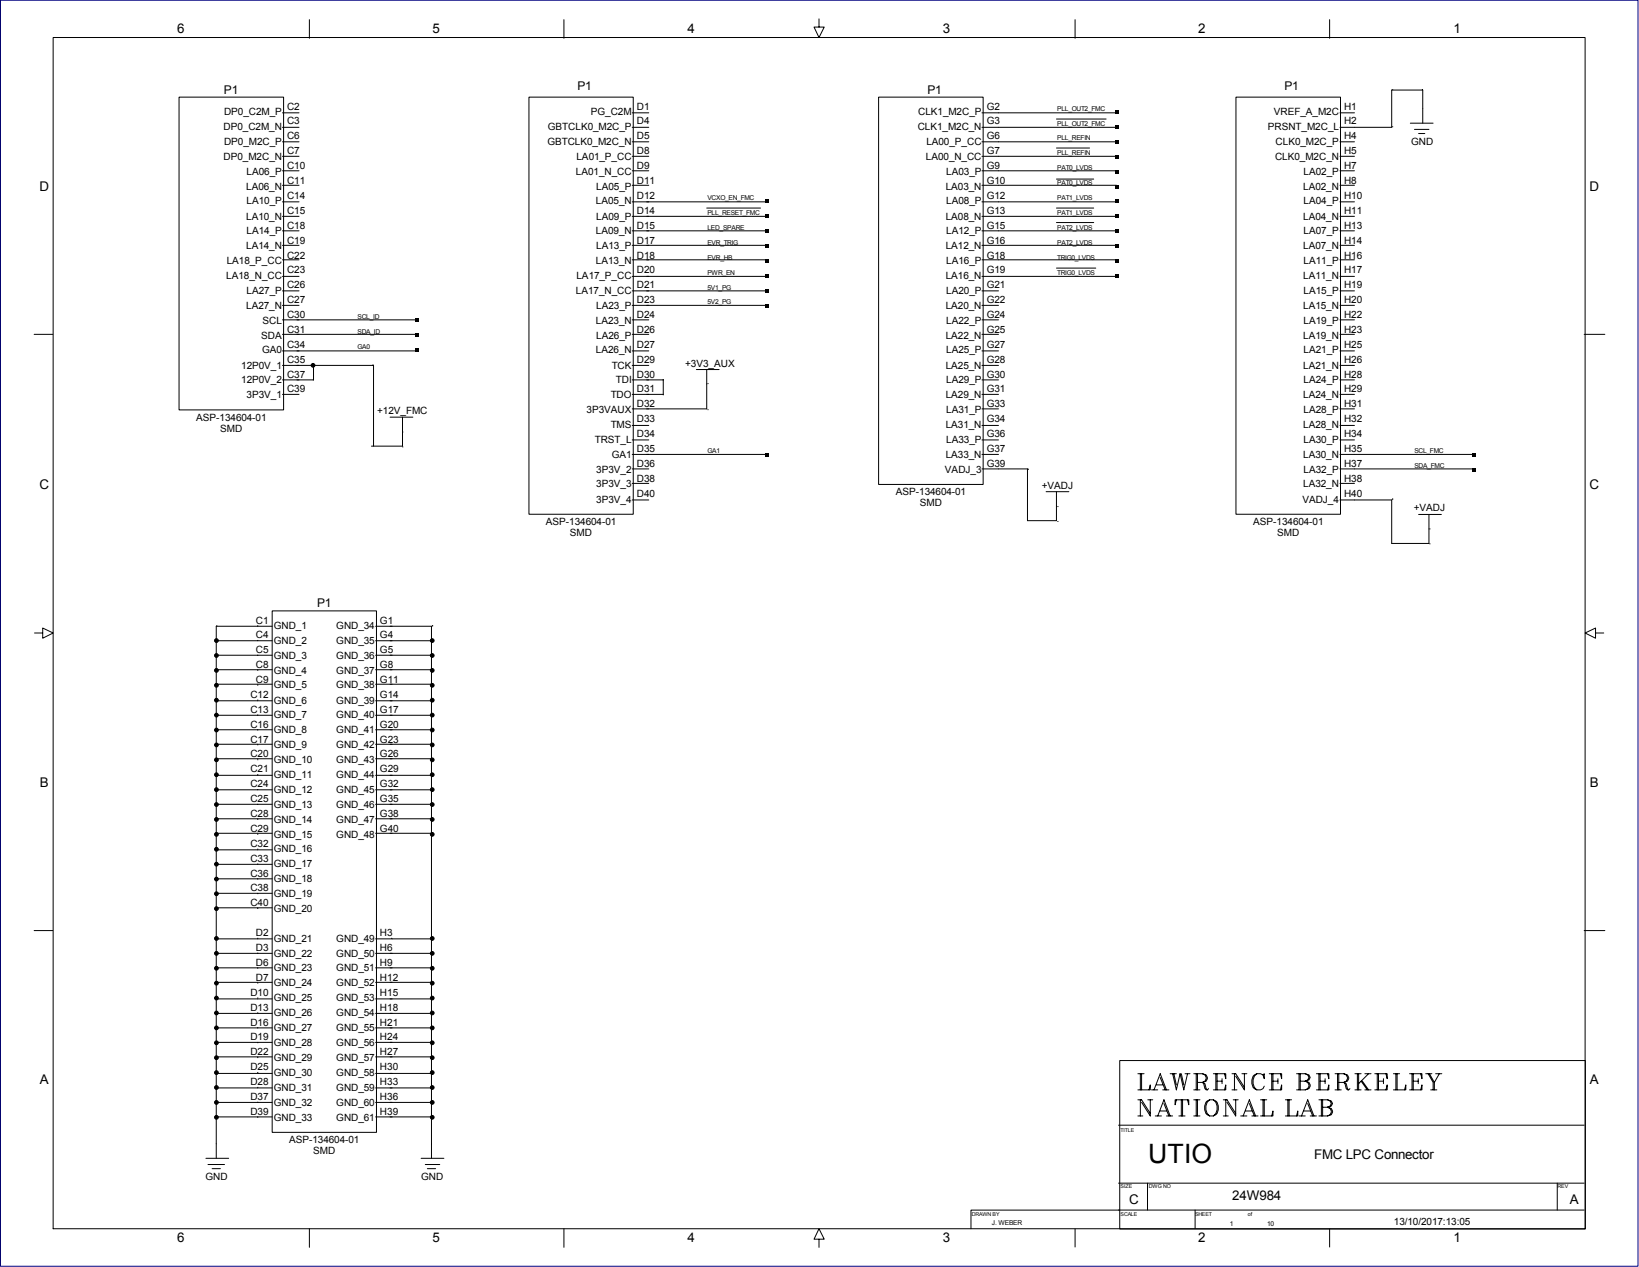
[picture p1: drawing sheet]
<svg xmlns="http://www.w3.org/2000/svg" width="279mm" height="216mm" viewBox="0 0 279 216" stroke-linecap="round" stroke-linejoin="round" font-family="sans-serif">
<path d="M.1 0h279.1v215.8h-279.1z" fill="none" stroke="#000080" stroke-width=".17"/>
<g fill="none" stroke="#000" stroke-width=".17">
<path d="M9.1 6.4h261.1v203h-261.1zM30.5 16.6h17.8v53.2h-17.8zM48.2 19.2h2.8M52.7 3.4v3.1M90.2 16.6h17.7v71h-17.7zM96.1 3.4v3.1M107.8 19.2h2.8M139.6 3.2v1.4h.9l-.9 1.8-.8-1.8h.8M149.8 16.6h17.8v65.9h-17.8zM167.4 19.2h22.9M183.3 3.4v3.1M210.7 16.6h17.8v71h-17.8z"/>
<path d="M226.7 3.4v3.1M228.4 19.2h2.5M48.2 39.3h2.8M48.2 36.9h2.8M48.2 34.4h2.8M48.2 31.6h2.8M48.2 29.1h2.8M48.2 26.6h2.8M48.2 24.2h2.8M48.2 21.7h2.8M107.8 39.3h22.9M107.8 36.9h22.9"/>
<path d="M107.8 34.4h22.9M107.8 31.6h2.8M107.8 29.1h2.8M107.8 26.6h2.8M107.8 24.2h2.8M107.8 21.7h2.8M120.5 35.5h9.1M167.4 39.3h22.9M167.4 36.9h22.9M167.4 34.4h22.9M167.4 31.6h22.9M167.4 29.1h22.9"/>
<path d="M167.4 26.6h22.9M167.4 24.2h22.9M167.4 21.7h22.9M180.1 20.3h8.5M180.1 30.5h6.3M180.1 35.5h6.3M180.1 37.9h6.3M180.1 25.2h5.6M228.4 39.3h2.5M228.4 36.9h2.5M228.4 34.4h2.5M228.4 31.6h2.5"/>
<path d="M228.4 29.1h2.5M228.4 26.6h2.5M228.4 24.2h2.5M240.4 21h3.9M241.1 22h2.5M241.8 22.8h1.1M242.5 21v-5.7h-5.3v6.4h-8.8M5.8 57h3.2M48.2 57h22.9M48.2 59.8h22.9M48.2 54.5h22.9M48.2 52h2.8"/>
<path d="M48.2 49.6h2.8M48.2 47.1h2.8M48.2 44.3h2.8M48.2 41.8h2.8M107.8 57h2.8M107.8 59.8h2.8M107.8 54.5h2.8M107.8 52h22.9M107.8 49.6h22.9M107.8 47.1h22.9M107.8 44.3h22.9M107.8 41.8h22.9"/>
<path d="M167.4 57h2.8M167.4 59.8h2.8M167.4 54.5h2.8M167.4 52h2.8M167.4 49.6h2.8M167.4 47.1h22.9M167.4 44.3h22.9M167.4 41.8h22.9M180.1 45.7h6.7M228.4 57h2.5M228.4 59.8h2.5M228.4 54.5h2.5"/>
<path d="M228.4 52h2.5M228.4 49.6h2.5M228.4 47.1h2.5M228.4 44.3h2.5M228.4 41.8h2.5M270.1 57h3.5M48.2 67.2h2.8M48.2 62.3h15.5v13.7M53.4 62.3v2.4h-5.2M66.5 71.1h3.9M68.6 71.1v4.9h-5.3M107.8 64.7h5.3v2.5h-5.3"/>
<path d="M107.8 62.3h2.8M107.8 79.9h2.8M107.8 77.4h22.9M107.8 75h2.8M107.8 72.5h2.8M118.7 63h3.9M120.5 63v6.7h-12.7M167.4 67.2h2.8M167.4 64.7h2.8M167.4 62.3h2.8M167.4 79.9h7.8v8.8h4.9v-4.9M167.4 77.4h2.8"/>
<path d="M167.4 75h2.8M167.4 72.5h2.8M167.4 69.7h2.8M228.4 67.2h2.5M228.4 64.7h2.5M228.4 62.3h2.5M228.4 79.9h23M228.4 77.4h23M228.4 75h2.5M228.4 72.5h2.5M228.4 69.7h2.5M107.8 85.2h2.8"/>
<path d="M107.8 82.4h2.8M178.3 83.8h3.9M228.4 85.2h8.8v7.4h6.4v-4.9M228.4 82.4h2.5M241.8 87.7h3.9M5.9 107.9h1.4v-.9l1.8 .9-1.8 .9v-.9M36.9 119.4h9.5M36.9 116.6h9.5M36.9 114.1h9.5M36.9 111.7h9.5M36.9 109.2h9.5M46.4 106.7h-9.5v90.7"/>
<path d="M46.4 104.1h17.8v88.9h-17.8zM64 119.4h9.6M64 116.6h9.6M64 114.1h9.6M64 111.7h9.6M64 109.2h9.6M64 106.7h9.6v90.7M272 107.9v-.9l-1.8 .9 1.8 .9v-.9h1.4M36.9 139.5h9.5M36.9 137.1h9.5M36.9 134.6h9.5M36.9 132.1h9.5"/>
<path d="M36.9 129.3h9.5M36.9 126.8h9.5M36.9 124.4h9.5M36.9 121.9h9.5M64 139.5h9.6M64 137.1h9.6M64 134.6h9.6M64 132.1h9.6M64 129.3h9.6M64 126.8h9.6M64 124.4h9.6M64 121.9h9.6"/>
<path d="M5.8 158.6h3.2M36.9 160h9.5M36.9 142h9.5M36.9 154.7h9.5M36.9 152.2h9.5M36.9 149.8h9.5M36.9 147.3h9.5M36.9 144.8h9.5M64 160h9.6M64 142h9.6M270.1 158.6h3.5M36.9 177.6h9.5"/>
<path d="M36.9 175.2h9.5M36.9 172.7h9.5M36.9 170.2h9.5M36.9 167.4h9.5M36.9 164.9h9.5M36.9 162.5h9.5M64 177.6h9.6M64 175.2h9.6M64 172.7h9.6M64 170.2h9.6M64 167.4h9.6M64 164.9h9.6"/>
<path d="M64 162.5h9.6M35.1 197.4h3.9M35.5 198.4h2.8M36.2 199.1h1.4M36.9 190.3h9.5M36.9 187.9h9.5M36.9 185.4h9.5M36.9 182.9h9.5M36.9 180.1h9.5M64 190.3h9.6M64 187.9h9.6M64 185.4h9.6"/>
<path d="M64 182.9h9.6M64 180.1h9.6M71.8 197.4h3.9M72.5 198.4h2.5M72.8 199.1h1.5M190.7 191.7h79.4M190.9 180.7h79.4v28.7h-79.4zM194 185.7h2.1v-.8l-.2 .8M194 183h1M194 190.2h.8M194 187.4h.6l1.5 2.3M194.4 183v2.7"/>
<path d="M194.4 187.4v2.8M194.6 183v2.7M195.7 187.4h.8M196.1 187.4v2.8l-1.5-2.4M196.3 185.7h1.1M196.7 185.7l1.1-2.7 1 2.7M196.9 190.2h1.1M197.1 184.9h1.1M197.4 190.2l1-2.8 1.1 2.8M197.8 183.6l.8 2.1M197.8 189.3h1M198.2 185.7h1.1"/>
<path d="M198.4 188l.9 2.2M198.8 190.2h1.1M199.5 183h1M199.9 183l.6 2.7 .7-2.7 .6 2.7 .6-2.7M200.1 183l.4 1.9M200.5 187.4l-.2 .9v-.9h2.3v.9l-.2-.9M201 190.2h1M201.4 183l.4 1.9M201.4 187.4v2.8M201.6 187.4v2.8M202 183h.9M203.5 183h1.5l.6 .2 .2 .4-.2 .6-.6 .2h-.9"/>
<path d="M203.5 185.7h1.1M203.5 190.2h1.1M203.5 187.4h1.1M203.9 183v2.7M203.9 187.4v2.8M204.1 183v2.7M204.1 187.4v2.8M205 184.4l.4 .3 .2 .8 .2 .2M205 184.4l.2 .3 .2 .8 .2 .2h.2l.2-.2M205 183l.4 .2 .2 .4-.2 .6-.4 .2M205.6 187.8a1.18 1.18 0 0 1 1.3-.4 1.18 1.18 0 0 1 .8 1.1 1.25 1.25 0 0 1-.5 1.5 1.25 1.25 0 0 1-1.6-.3l-.2-.6v-.6zM206.2 187.4a1.76 1.76 0 0 0 0 2.8"/>
<path d="M206.8 185.7h2.2v-.8l-.3 .8M206.8 183h2.2v.8l-.3-.8M206.8 187.4a1.76 1.76 0 0 1 0 2.8M207.3 183v2.7M207.5 184.2h.8M207.5 183v2.7M208.3 183.8v.9M208.5 190.2h.9M208.5 187.4h.7l1.5 2.3M209 187.4v2.8M210 183h.7l1.4 2.3M210 185.7h.9"/>
<path d="M210.2 187.4h.9M210.4 183v2.7M210.7 187.4v2.8l-1.5-2.4M211.5 190.2h1.1M211.7 183h.9M211.9 190.2l1.1-2.8 1 2.8M212.1 183v2.7l-1.4-2.3M212.3 189.3h1.1M213 188l.8 2.2M213.4 190.2h1.1M214.2 183a1.76 1.76 0 0 0 0 2.7M214.9 190.2h2.1v-.9l-.2 .9"/>
<path d="M214.9 187.4h1M215.3 183.2l.2-.2v.8l-.2-.6a1.25 1.25 0 0 0-1.5 0 1.25 1.25 0 0 0-.4 1.5 1.17 1.17 0 0 0 .7 1 1.17 1.17 0 0 0 1.2-.2l.2-.4M215.3 187.4v2.8M215.5 187.4v2.8M216.4 185.7h2.1v-.8l-.2 .8M216.4 183h2.1v.8l-.2-.8M216.8 183v2.7M217 184.2h.8M217 183v2.7M217.8 183.8v.9M219.1 190.2h2.1v-.9l-.2 .9M219.1 187.4h1.1"/>
<path d="M219.5 187.4v2.8M219.8 187.4v2.8M221 183h1.5l.6 .2 .3 .4-.3 .4-.6 .2M221.4 183v2.7M221.4 190.2h1.1M221.7 184.2h.8l.6 .2 .3 .7-.3 .4-.6 .2h-1.5M221.7 183v2.7M221.9 190.2l1-2.8 1.1 2.8M222.3 189.3h1.1M222.5 184.2l.4 .2 .2 .5-.2 .6-.4 .2M222.5 183l.4 .2 .2 .4-.2 .4-.4 .2M222.9 188l.9 2.2"/>
<path d="M223.4 190.2h1M224.4 185.7h2.1v-.8l-.2 .8M224.4 183h2.1v.8l-.2-.8M224.8 187.4h1.5l.6 .2 .3 .4-.3 .5-.6 .2M224.8 183v2.7M225 184.2h.9M225 183v2.7M225.3 187.4v2.8M225.5 188.7h.8l.6 .2 .3 .6-.3 .4-.6 .3h-1.5M225.5 187.4v2.8M225.9 183.8v.9M226.3 188.7l.4 .2 .2 .4-.2 .6-.4 .3"/>
<path d="M226.3 187.4l.4 .2 .2 .4-.2 .5-.4 .2M227.6 183h1.5l.6 .2 .2 .4-.2 .6-.6 .2h-.9M227.6 185.7h1M228 183v2.7M228.2 183v2.7M229.1 184.4l.4 .3 .2 .8 .2 .2M229.1 184.4l.2 .3 .2 .8 .2 .2h.2l.2-.2M229.1 183l.4 .2 .2 .4-.2 .6-.4 .2M231 183h1M231 185.7h1M231.4 183v2.7M231.6 183v2.7"/>
<path d="M232 184.2l1.1 1.5M232.2 184.2l1.1 1.5M232.7 183h1M232.7 185.7h1M233.3 183l-1.7 1.7M234.4 185.7h2.1v-.8l-.2 .8M234.4 183h2.1v.8l-.2-.8M234.8 183v2.7M235 184.2h.8M235 183v2.7M235.8 183.8v.9M237.5 185.7h2.1v-.8l-.2 .8"/>
<path d="M237.5 183h1.1M238 183v2.7M238.2 183v2.7M240.3 185.7h2.1v-.8l-.2 .8M240.3 183h2.1v.8l-.2-.8M240.7 183v2.7M240.9 184.2h.9M240.9 183v2.7M241.8 183.8v.9M243 183h1.1M243.5 183l.8 1.4v1.3M243.7 183l.8 1.4"/>
<path d="M243.9 185.7h1M244.7 183h1.1M245.4 183l-.9 1.4v1.3M52.7 209.4v3.1M96.1 209.4v3.1M139.6 211.2h.9l-.9-1.8-.8 1.8h.8v1.4M183.3 209.4v3.1M190.7 201.6h79.4M190.7 206.2h79.4M190.9 206.2h-25.4v3.2M195.6 201.6v4.6M203.7 206.2v3.2"/>
<path d="M226.7 209.4v3.1M265.5 201.6v4.6"/>
<circle cx="53.4" cy="62.3" r=".32"/>
<circle cx="36.9" cy="111.7" r=".32"/>
<circle cx="36.9" cy="109.2" r=".32"/>
<circle cx="36.9" cy="114.2" r=".32"/>
<circle cx="36.9" cy="116.8" r=".32"/>
<circle cx="36.9" cy="119.3" r=".32"/>
<circle cx="73.7" cy="111.7" r=".32"/>
<circle cx="73.7" cy="119.3" r=".32"/>
<circle cx="73.7" cy="114.2" r=".32"/>
<circle cx="73.7" cy="109.2" r=".32"/>
<circle cx="73.7" cy="116.8" r=".32"/>
<circle cx="36.9" cy="121.9" r=".32"/>
<circle cx="36.9" cy="126.9" r=".32"/>
<circle cx="36.9" cy="124.4" r=".32"/>
<circle cx="36.9" cy="129.5" r=".32"/>
<circle cx="36.9" cy="139.6" r=".32"/>
<circle cx="36.9" cy="134.6" r=".32"/>
<circle cx="36.9" cy="137.1" r=".32"/>
<circle cx="36.9" cy="132" r=".32"/>
<circle cx="73.7" cy="137.1" r=".32"/>
<circle cx="73.7" cy="121.9" r=".32"/>
<circle cx="73.7" cy="132" r=".32"/>
<circle cx="73.7" cy="126.9" r=".32"/>
<circle cx="73.7" cy="134.6" r=".32"/>
<circle cx="73.7" cy="139.6" r=".32"/>
<circle cx="73.7" cy="129.5" r=".32"/>
<circle cx="73.7" cy="124.4" r=".32"/>
<circle cx="36.9" cy="144.7" r=".32"/>
<circle cx="36.9" cy="154.8" r=".32"/>
<circle cx="36.9" cy="149.8" r=".32"/>
<circle cx="36.9" cy="152.3" r=".32"/>
<circle cx="36.9" cy="142.2" r=".32"/>
<circle cx="36.9" cy="147.3" r=".32"/>
<circle cx="36.9" cy="159.9" r=".32"/>
<circle cx="73.7" cy="159.9" r=".32"/>
<circle cx="73.7" cy="142.2" r=".32"/>
<circle cx="36.9" cy="177.7" r=".32"/>
<circle cx="36.9" cy="175.2" r=".32"/>
<circle cx="36.9" cy="172.6" r=".32"/>
<circle cx="36.9" cy="165" r=".32"/>
<circle cx="36.9" cy="162.5" r=".32"/>
<circle cx="36.9" cy="167.5" r=".32"/>
<circle cx="36.9" cy="170.1" r=".32"/>
<circle cx="73.7" cy="167.5" r=".32"/>
<circle cx="73.7" cy="165" r=".32"/>
<circle cx="73.7" cy="177.7" r=".32"/>
<circle cx="73.7" cy="175.2" r=".32"/>
<circle cx="73.7" cy="162.5" r=".32"/>
<circle cx="73.7" cy="172.6" r=".32"/>
<circle cx="73.7" cy="170.1" r=".32"/>
<circle cx="36.9" cy="182.8" r=".32"/>
<circle cx="36.9" cy="187.9" r=".32"/>
<circle cx="36.9" cy="180.2" r=".32"/>
<circle cx="36.9" cy="185.3" r=".32"/>
<circle cx="36.9" cy="190.4" r=".32"/>
<circle cx="73.7" cy="190.4" r=".32"/>
<circle cx="73.7" cy="187.9" r=".32"/>
<circle cx="73.7" cy="182.8" r=".32"/>
<circle cx="73.7" cy="185.3" r=".32"/>
<circle cx="73.7" cy="180.2" r=".32"/>
</g>
<g fill="#000">
<circle cx="53.4" cy="62.3" r=".33"/>
<circle cx="36.9" cy="109.2" r=".33"/>
<circle cx="36.9" cy="116.8" r=".33"/>
<circle cx="36.9" cy="111.7" r=".33"/>
<circle cx="36.9" cy="119.3" r=".33"/>
<circle cx="36.9" cy="114.2" r=".33"/>
<circle cx="73.7" cy="116.8" r=".33"/>
<circle cx="73.7" cy="109.2" r=".33"/>
<circle cx="73.7" cy="119.3" r=".33"/>
<circle cx="73.7" cy="111.7" r=".33"/>
<circle cx="73.7" cy="114.2" r=".33"/>
<circle cx="36.9" cy="121.9" r=".33"/>
<circle cx="36.9" cy="137.1" r=".33"/>
<circle cx="36.9" cy="139.6" r=".33"/>
<circle cx="36.9" cy="126.9" r=".33"/>
<circle cx="36.9" cy="129.5" r=".33"/>
<circle cx="36.9" cy="134.6" r=".33"/>
<circle cx="36.9" cy="132" r=".33"/>
<circle cx="36.9" cy="124.4" r=".33"/>
<circle cx="73.7" cy="121.9" r=".33"/>
<circle cx="73.7" cy="137.1" r=".33"/>
<circle cx="73.7" cy="139.6" r=".33"/>
<circle cx="73.7" cy="126.9" r=".33"/>
<circle cx="73.7" cy="129.5" r=".33"/>
<circle cx="73.7" cy="134.6" r=".33"/>
<circle cx="73.7" cy="132" r=".33"/>
<circle cx="73.7" cy="124.4" r=".33"/>
<circle cx="36.9" cy="142.2" r=".33"/>
<circle cx="36.9" cy="152.3" r=".33"/>
<circle cx="36.9" cy="149.8" r=".33"/>
<circle cx="36.9" cy="154.8" r=".33"/>
<circle cx="36.9" cy="159.9" r=".33"/>
<circle cx="36.9" cy="147.3" r=".33"/>
<circle cx="36.9" cy="144.7" r=".33"/>
<circle cx="73.7" cy="142.2" r=".33"/>
<circle cx="73.7" cy="159.9" r=".33"/>
<circle cx="36.9" cy="175.2" r=".33"/>
<circle cx="36.9" cy="167.5" r=".33"/>
<circle cx="36.9" cy="170.1" r=".33"/>
<circle cx="36.9" cy="165" r=".33"/>
<circle cx="36.9" cy="177.7" r=".33"/>
<circle cx="36.9" cy="172.6" r=".33"/>
<circle cx="36.9" cy="162.5" r=".33"/>
<circle cx="73.7" cy="175.2" r=".33"/>
<circle cx="73.7" cy="167.5" r=".33"/>
<circle cx="73.7" cy="170.1" r=".33"/>
<circle cx="73.7" cy="165" r=".33"/>
<circle cx="73.7" cy="177.7" r=".33"/>
<circle cx="73.7" cy="172.6" r=".33"/>
<circle cx="73.7" cy="162.5" r=".33"/>
<circle cx="36.9" cy="187.9" r=".33"/>
<circle cx="36.9" cy="182.8" r=".33"/>
<circle cx="36.9" cy="180.2" r=".33"/>
<circle cx="36.9" cy="185.3" r=".33"/>
<circle cx="36.9" cy="190.4" r=".33"/>
<circle cx="73.7" cy="187.9" r=".33"/>
<circle cx="73.7" cy="182.8" r=".33"/>
<circle cx="73.7" cy="180.2" r=".33"/>
<circle cx="73.7" cy="190.4" r=".33"/>
<circle cx="73.7" cy="185.3" r=".33"/>
</g>
<g fill="#000">
<path d="M190.1 18.8h.7v.6h-.7zM130.4 36.5h.7v.7h-.7zM130.4 34h.7v.7h-.7zM130.4 39.1h.7v.7h-.7zM190.1 21.3h.7v.7h-.7zM190.1 28.9h.7v.7h-.7zM190.1 31.5h.7v.6h-.7zM190.1 34h.7v.7h-.7zM190.1 36.5h.7v.7h-.7zM190.1 39.1h.7v.7h-.7zM190.1 23.8h.7v.7h-.7zM190.1 26.4h.7v.7h-.7z"/>
<path d="M70.8 54.3h.7v.6h-.7zM70.8 56.8h.7v.7h-.7zM70.8 59.4h.7v.6h-.7zM130.4 44.1h.7v.7h-.7zM130.4 46.7h.7v.6h-.7zM130.4 49.2h.7v.7h-.7zM130.4 51.7h.7v.7h-.7zM130.4 41.6h.7v.7h-.7zM190.1 41.6h.7v.7h-.7zM190.1 44.1h.7v.7h-.7zM190.1 46.7h.7v.6h-.7zM130.4 77.1h.7v.7h-.7z"/>
<path d="M251 79.7h.7v.6h-.7zM251 77.1h.7v.7h-.7z"/>
</g>
<text font-size="4.5" x="195.7" y="198.2">UTIO</text>
<g font-size="2.3">
<text x="30.2" y="5.6">6</text>
<text x="73.7" y="5.6">5</text>
<text x="117.2" y="5.6">4</text>
<text x="160.7" y="5.6">3</text>
<text x="204.3" y="5.6">2</text>
<text x="247.8" y="5.6">1</text>
<text x="6.7" y="32.5">D</text>
<text x="270.9" y="32.5">D</text>
<text x="6.7" y="83.3">C</text>
<text x="270.9" y="83.3">C</text>
<text x="6.8" y="134">B</text>
<text x="271" y="134">B</text>
<text x="6.8" y="184.8">A</text>
<text x="271" y="184.8">A</text>
<text x="224" y="197.4">FMC LPC Connector</text>
<text x="192.5" y="205.2">C</text>
<text x="210.1" y="204.4">24W984</text>
<text x="267.6" y="205.2">A</text>
<text x="30.2" y="211.7">6</text>
<text x="73.7" y="211.7">5</text>
<text x="117.2" y="211.7">4</text>
<text x="160.7" y="211.7">3</text>
<text x="204.3" y="211.7">2</text>
<text x="247.8" y="211.7">1</text>
</g>
<g font-size="2">
<text x="38.2" y="16">P1</text>
<text x="98.4" y="15.4">P1</text>
<text x="158.1" y="16">P1</text>
<text x="219" y="15.4">P1</text>
<text x="54.1" y="103.5">P1</text>
</g>
<g font-size="1.7">
<text x="38.1" y="22.2">DP0_C2M_N</text>
<text x="38.2" y="19.7">DP0_C2M_P</text>
<text x="48.9" y="18.7">C2</text>
<text x="48.9" y="21.2">C3</text>
<text x="48.9" y="23.7">C6</text>
<text x="93.4" y="22.2">GBTCLK0_M2C_P</text>
<text x="100.7" y="19.7">PG_C2M</text>
<text x="108.6" y="18.7">D1</text>
<text x="108.6" y="21.2">D4</text>
<text x="108.6" y="23.7">D5</text>
<text x="156.4" y="22.2">CLK1_M2C_N</text>
<text x="156.5" y="19.7">CLK1_M2C_P</text>
<text x="168.2" y="18.7">G2</text>
<text x="168.2" y="21.2">G3</text>
<text x="168.2" y="23.7">G6</text>
<text x="216.1" y="22.2">PRSNT_M2C_L</text>
<text x="217.1" y="19.7">VREF_A_M2C</text>
<text x="229.1" y="18.7">H1</text>
<text x="229.1" y="21.2">H2</text>
<text x="229.1" y="23.7">H4</text>
<text x="38.1" y="27.2">DP0_M2C_N</text>
<text x="38.2" y="24.7">DP0_M2C_P</text>
<text x="42" y="29.7">LA06_P</text>
<text x="48.9" y="26.3">C7</text>
<text x="48.9" y="28.8">C10</text>
<text x="93.3" y="24.7">GBTCLK0_M2C_N</text>
<text x="98.2" y="29.7">LA01_N_CC</text>
<text x="98.3" y="27.2">LA01_P_CC</text>
<text x="108.6" y="26.3">D8</text>
<text x="108.6" y="28.8">D9</text>
<text x="157.8" y="27.2">LA00_N_CC</text>
<text x="157.9" y="24.7">LA00_P_CC</text>
<text x="161.3" y="29.7">LA03_P</text>
<text x="168.2" y="26.3">G7</text>
<text x="168.2" y="28.8">G9</text>
<text x="217.4" y="27.2">CLK0_M2C_N</text>
<text x="217.4" y="24.7">CLK0_M2C_P</text>
<text x="222.2" y="29.7">LA02_P</text>
<text x="229.1" y="26.3">H5</text>
<text x="229.1" y="28.8">H7</text>
<text x="240.6" y="24.7">GND</text>
<text x="42" y="32.3">LA06_N</text>
<text x="42" y="34.8">LA10_P</text>
<text x="48.9" y="31.4">C11</text>
<text x="48.9" y="33.9">C14</text>
<text x="101.6" y="34.8">LA05_N</text>
<text x="101.7" y="32.3">LA05_P</text>
<text x="108.6" y="31.4">D11</text>
<text x="108.6" y="33.9">D12</text>
<text x="161.2" y="32.3">LA03_N</text>
<text x="161.3" y="34.8">LA08_P</text>
<text x="168.2" y="31.4">G10</text>
<text x="168.2" y="33.9">G12</text>
<text x="222.1" y="32.3">LA02_N</text>
<text x="222.2" y="34.8">LA04_P</text>
<text x="229.1" y="31.4">H8</text>
<text x="229.1" y="33.9">H10</text>
<text x="42" y="37.4">LA10_N</text>
<text x="42" y="39.9">LA14_P</text>
<text x="48.9" y="36.4">C15</text>
<text x="48.9" y="39">C18</text>
<text x="48.9" y="41.5">C19</text>
<text x="101.6" y="39.9">LA09_N</text>
<text x="101.7" y="37.4">LA09_P</text>
<text x="108.6" y="36.4">D14</text>
<text x="108.6" y="39">D15</text>
<text x="108.6" y="41.5">D17</text>
<text x="161.2" y="37.4">LA08_N</text>
<text x="161.3" y="39.9">LA12_P</text>
<text x="168.2" y="36.4">G13</text>
<text x="168.2" y="39">G15</text>
<text x="168.2" y="41.5">G16</text>
<text x="222.1" y="37.4">LA04_N</text>
<text x="222.2" y="39.9">LA07_P</text>
<text x="229.1" y="36.4">H11</text>
<text x="229.1" y="39">H13</text>
<text x="229.1" y="41.5">H14</text>
<text x="38.6" y="47.6">LA18_N_CC</text>
<text x="38.7" y="45">LA18_P_CC</text>
<text x="42" y="42.5">LA14_N</text>
<text x="48.9" y="44.1">C22</text>
<text x="48.9" y="46.6">C23</text>
<text x="98.3" y="47.6">LA17_P_CC</text>
<text x="101.6" y="45">LA13_N</text>
<text x="101.7" y="42.5">LA13_P</text>
<text x="108.6" y="44.1">D18</text>
<text x="108.6" y="46.6">D20</text>
<text x="161.2" y="47.6">LA16_N</text>
<text x="161.2" y="42.5">LA12_N</text>
<text x="161.3" y="45">LA16_P</text>
<text x="168.2" y="44.1">G18</text>
<text x="168.2" y="46.6">G19</text>
<text x="222.1" y="47.6">LA11_N</text>
<text x="222.1" y="42.5">LA07_N</text>
<text x="222.2" y="45">LA11_P</text>
<text x="229.1" y="44.1">H16</text>
<text x="229.1" y="46.6">H17</text>
<text x="42" y="52.6">LA27_N</text>
<text x="42" y="50.1">LA27_P</text>
<text x="48.9" y="49.1">C26</text>
<text x="48.9" y="51.7">C27</text>
<text x="98.2" y="50.1">LA17_N_CC</text>
<text x="101.7" y="52.6">LA23_P</text>
<text x="108.6" y="49.1">D21</text>
<text x="108.6" y="51.7">D23</text>
<text x="161.2" y="52.6">LA20_N</text>
<text x="161.3" y="50.1">LA20_P</text>
<text x="168.2" y="49.1">G21</text>
<text x="168.2" y="51.7">G22</text>
<text x="222.1" y="52.6">LA15_N</text>
<text x="222.2" y="50.1">LA15_P</text>
<text x="229.1" y="49.1">H19</text>
<text x="229.1" y="51.7">H20</text>
<text x="44.5" y="57.7">SDA</text>
<text x="44.7" y="55.1">SCL</text>
<text x="48.9" y="54.2">C30</text>
<text x="48.9" y="56.8">C31</text>
<text x="48.9" y="59.3">C34</text>
<text x="101.6" y="55.1">LA23_N</text>
<text x="101.7" y="57.7">LA26_P</text>
<text x="108.6" y="54.2">D24</text>
<text x="108.6" y="56.8">D26</text>
<text x="108.6" y="59.3">D27</text>
<text x="161.2" y="57.7">LA22_N</text>
<text x="161.3" y="55.1">LA22_P</text>
<text x="168.2" y="54.2">G24</text>
<text x="168.2" y="56.8">G25</text>
<text x="168.2" y="59.3">G27</text>
<text x="222.1" y="57.7">LA19_N</text>
<text x="222.2" y="55.1">LA19_P</text>
<text x="229.1" y="54.2">H22</text>
<text x="229.1" y="56.8">H23</text>
<text x="229.1" y="59.3">H25</text>
<text x="41.1" y="65.3">12P0V_2</text>
<text x="41.1" y="62.8">12P0V_1</text>
<text x="44.7" y="60.2">GA0</text>
<text x="48.9" y="61.8">C35</text>
<text x="48.9" y="64.3">C37</text>
<text x="101.6" y="60.2">LA26_N</text>
<text x="104.3" y="62.8">TCK</text>
<text x="105" y="65.3">TDI</text>
<text x="108.6" y="61.8">D29</text>
<text x="108.6" y="64.3">D30</text>
<text x="116.8" y="62.5">+3V3_AUX</text>
<text x="161.2" y="62.8">LA25_N</text>
<text x="161.3" y="65.3">LA29_P</text>
<text x="161.3" y="60.2">LA25_P</text>
<text x="168.2" y="61.8">G28</text>
<text x="168.2" y="64.3">G30</text>
<text x="222.1" y="62.8">LA21_N</text>
<text x="222.2" y="65.3">LA24_P</text>
<text x="222.2" y="60.2">LA21_P</text>
<text x="229.1" y="61.8">H26</text>
<text x="229.1" y="64.3">H28</text>
<text x="33.4" y="71.7">ASP-134604-01</text>
<text x="42" y="67.8">3P3V_1</text>
<text x="48.9" y="66.9">C39</text>
<text x="64.3" y="70.6">+12V_FMC</text>
<text x="100" y="70.4">3P3VAUX</text>
<text x="104.1" y="67.8">TDO</text>
<text x="108.6" y="66.9">D31</text>
<text x="108.6" y="69.4">D32</text>
<text x="108.6" y="72">D33</text>
<text x="161.2" y="67.8">LA29_N</text>
<text x="161.3" y="70.4">LA31_P</text>
<text x="168.2" y="66.9">G31</text>
<text x="168.2" y="69.4">G33</text>
<text x="168.2" y="72">G34</text>
<text x="222.1" y="67.8">LA24_N</text>
<text x="222.2" y="70.4">LA28_P</text>
<text x="229.1" y="66.9">H29</text>
<text x="229.1" y="69.4">H31</text>
<text x="229.1" y="72">H32</text>
<text x="37.6" y="73.6">SMD</text>
<text x="101.4" y="75.5">TRST_L</text>
<text x="104.1" y="72.9">TMS</text>
<text x="104.3" y="78">GA1</text>
<text x="108.6" y="74.5">D34</text>
<text x="108.6" y="77">D35</text>
<text x="161.2" y="78">LA33_N</text>
<text x="161.2" y="72.9">LA31_N</text>
<text x="161.3" y="75.5">LA33_P</text>
<text x="168.2" y="74.5">G36</text>
<text x="168.2" y="77">G37</text>
<text x="222.1" y="78">LA30_N</text>
<text x="222.1" y="72.9">LA28_N</text>
<text x="222.2" y="75.5">LA30_P</text>
<text x="229.1" y="74.5">H34</text>
<text x="229.1" y="77">H35</text>
<text x="101.7" y="83">3P3V_3</text>
<text x="101.7" y="80.5">3P3V_2</text>
<text x="108.6" y="79.6">D36</text>
<text x="108.6" y="82.1">D38</text>
<text x="161.1" y="80.5">VADJ_3</text>
<text x="168.2" y="79.6">G39</text>
<text x="177.6" y="83.3">+VADJ</text>
<text x="222.1" y="83">LA32_N</text>
<text x="222.2" y="80.5">LA32_P</text>
<text x="229.1" y="79.6">H37</text>
<text x="229.1" y="82.1">H38</text>
<text x="93.1" y="89.4">ASP-134604-01</text>
<text x="101.7" y="85.6">3P3V_4</text>
<text x="108.6" y="84.7">D40</text>
<text x="152.7" y="84.3">ASP-134604-01</text>
<text x="156.8" y="86.2">SMD</text>
<text x="213.6" y="89.4">ASP-134604-01</text>
<text x="222" y="85.6">VADJ_4</text>
<text x="229.1" y="84.7">H40</text>
<text x="241" y="87.2">+VADJ</text>
<text x="97.2" y="91.3">SMD</text>
<text x="217.7" y="91.3">SMD</text>
<text x="43.6" y="106.2">C1</text>
<text x="46.7" y="107.2">GND_1</text>
<text x="57.3" y="107.2">GND_34</text>
<text x="64.8" y="106.2">G1</text>
<text x="43.6" y="108.7">C4</text>
<text x="43.6" y="111.3">C5</text>
<text x="43.6" y="113.8">C8</text>
<text x="46.7" y="112.2">GND_3</text>
<text x="46.7" y="109.7">GND_2</text>
<text x="57.3" y="112.2">GND_36</text>
<text x="57.3" y="109.7">GND_35</text>
<text x="64.8" y="108.7">G4</text>
<text x="64.8" y="111.3">G5</text>
<text x="64.8" y="113.8">G8</text>
<text x="42.7" y="118.9">C12</text>
<text x="43.6" y="116.4">C9</text>
<text x="46.7" y="119.9">GND_6</text>
<text x="46.7" y="117.3">GND_5</text>
<text x="46.7" y="114.8">GND_4</text>
<text x="57.3" y="119.9">GND_39</text>
<text x="57.3" y="117.3">GND_38</text>
<text x="57.3" y="114.8">GND_37</text>
<text x="64.8" y="116.4">G11</text>
<text x="64.8" y="118.9">G14</text>
<text x="42.7" y="121.4">C13</text>
<text x="42.7" y="124">C16</text>
<text x="46.7" y="125">GND_8</text>
<text x="46.7" y="122.4">GND_7</text>
<text x="57.3" y="125">GND_41</text>
<text x="57.3" y="122.4">GND_40</text>
<text x="64.8" y="121.4">G17</text>
<text x="64.8" y="124">G20</text>
<text x="42.7" y="126.5">C17</text>
<text x="42.7" y="129.1">C20</text>
<text x="42.7" y="131.6">C21</text>
<text x="46.7" y="130">GND_10</text>
<text x="46.7" y="127.5">GND_9</text>
<text x="57.3" y="130">GND_43</text>
<text x="57.3" y="127.5">GND_42</text>
<text x="64.8" y="126.5">G23</text>
<text x="64.8" y="129.1">G26</text>
<text x="64.8" y="131.6">G29</text>
<text x="42.7" y="134.1">C24</text>
<text x="42.7" y="136.7">C25</text>
<text x="46.7" y="137.7">GND_13</text>
<text x="46.7" y="135.1">GND_12</text>
<text x="46.7" y="132.6">GND_11</text>
<text x="57.3" y="137.7">GND_46</text>
<text x="57.3" y="135.1">GND_45</text>
<text x="57.3" y="132.6">GND_44</text>
<text x="64.8" y="134.1">G32</text>
<text x="64.8" y="136.7">G35</text>
<text x="42.7" y="139.2">C28</text>
<text x="42.7" y="141.8">C29</text>
<text x="46.7" y="142.7">GND_15</text>
<text x="46.7" y="140.2">GND_14</text>
<text x="57.3" y="142.7">GND_48</text>
<text x="57.3" y="140.2">GND_47</text>
<text x="64.8" y="139.2">G38</text>
<text x="64.8" y="141.8">G40</text>
<text x="42.7" y="144.3">C32</text>
<text x="42.7" y="146.8">C33</text>
<text x="42.7" y="149.4">C36</text>
<text x="46.7" y="147.8">GND_17</text>
<text x="46.7" y="145.2">GND_16</text>
<text x="42.7" y="151.9">C38</text>
<text x="42.7" y="154.4">C40</text>
<text x="46.7" y="155.4">GND_20</text>
<text x="46.7" y="152.9">GND_19</text>
<text x="46.7" y="150.3">GND_18</text>
<text x="43.6" y="159.5">D2</text>
<text x="46.7" y="160.4">GND_21</text>
<text x="57.3" y="160.4">GND_49</text>
<text x="64.8" y="159.5">H3</text>
<text x="43.6" y="162">D3</text>
<text x="43.6" y="164.6">D6</text>
<text x="43.6" y="167.1">D7</text>
<text x="46.7" y="165.5">GND_23</text>
<text x="46.7" y="163">GND_22</text>
<text x="57.3" y="165.5">GND_51</text>
<text x="57.3" y="163">GND_50</text>
<text x="64.8" y="162">H6</text>
<text x="64.8" y="164.6">H9</text>
<text x="64.8" y="167.1">H12</text>
<text x="42.7" y="169.7">D10</text>
<text x="42.7" y="172.2">D13</text>
<text x="46.7" y="173.2">GND_26</text>
<text x="46.7" y="170.6">GND_25</text>
<text x="46.7" y="168.1">GND_24</text>
<text x="57.3" y="173.2">GND_54</text>
<text x="57.3" y="170.6">GND_53</text>
<text x="57.3" y="168.1">GND_52</text>
<text x="64.8" y="169.7">H15</text>
<text x="64.8" y="172.2">H18</text>
<text x="42.7" y="174.7">D16</text>
<text x="42.7" y="177.3">D19</text>
<text x="42.7" y="179.8">D22</text>
<text x="46.7" y="178.2">GND_28</text>
<text x="46.7" y="175.7">GND_27</text>
<text x="57.3" y="178.2">GND_56</text>
<text x="57.3" y="175.7">GND_55</text>
<text x="64.8" y="174.7">H21</text>
<text x="64.8" y="177.3">H24</text>
<text x="64.8" y="179.8">H27</text>
<text x="42.7" y="182.4">D25</text>
<text x="42.7" y="184.9">D28</text>
<text x="46.7" y="185.9">GND_31</text>
<text x="46.7" y="183.3">GND_30</text>
<text x="46.7" y="180.8">GND_29</text>
<text x="57.3" y="185.9">GND_59</text>
<text x="57.3" y="183.3">GND_58</text>
<text x="57.3" y="180.8">GND_57</text>
<text x="64.8" y="182.4">H30</text>
<text x="64.8" y="184.9">H33</text>
<text x="42.7" y="187.5">D37</text>
<text x="42.7" y="190">D39</text>
<text x="46.7" y="191">GND_33</text>
<text x="46.7" y="188.4">GND_32</text>
<text x="57.3" y="191">GND_61</text>
<text x="57.3" y="188.4">GND_60</text>
<text x="64.8" y="187.5">H36</text>
<text x="64.8" y="190">H39</text>
<text x="49.3" y="194.7">ASP-134604-01</text>
<text x="53.4" y="196.6">SMD</text>
<text x="35" y="201.1">GND</text>
<text x="71.8" y="201.1">GND</text>
<text x="237.6" y="208.7">13/10/2017:13:05</text>
</g>
<g font-size="1.1">
<text x="180.2" y="18.9">PLL_OUT2_FMC</text>
<text x="180.2" y="21.4">PLL_OUT2_FMC</text>
<text x="180.2" y="23.9">PLL_REFIN</text>
<text x="180.2" y="29">PAT0_LVDS</text>
<text x="180.2" y="26.5">PLL_REFIN</text>
<text x="120.6" y="34.1">VCXO_EN_FMC</text>
<text x="180.2" y="31.6">PAT0_LVDS</text>
<text x="180.2" y="34.1">PAT1_LVDS</text>
<text x="120.6" y="36.6">PLL_RESET_FMC</text>
<text x="120.6" y="41.7">EVR_TRIG</text>
<text x="120.6" y="39.2">LED_SPARE</text>
<text x="180.2" y="36.6">PAT1_LVDS</text>
<text x="180.2" y="39.2">PAT2_LVDS</text>
<text x="180.2" y="41.7">PAT2_LVDS</text>
<text x="120.6" y="44.3">EVR_HB</text>
<text x="120.6" y="46.8">PWR_EN</text>
<text x="180.2" y="44.3">TRIG0_LVDS</text>
<text x="180.2" y="46.8">TRIG0_LVDS</text>
<text x="120.6" y="49.3">5V1_PG</text>
<text x="120.6" y="51.9">5V2_PG</text>
<text x="61" y="54.4">SCL_ID</text>
<text x="61" y="57">SDA_ID</text>
<text x="61" y="59.5">GA0</text>
<text x="120.6" y="77.2">GA1</text>
<text x="241.1" y="77.2">SCL_FMC</text>
<text x="241.1" y="79.8">SDA_FMC</text>
<text x="169.1" y="208.7">J. WEBER</text>
<text x="209.7" y="208.9">1</text>
<text x="216" y="208.9">10</text>
</g>
<g font-size=".9">
<text x="191" y="192.8">TITLE</text>
<text x="191" y="202.4">SIZE</text>
<text x="195.8" y="202.4">DWG NO</text>
<text x="265.5" y="202.4">REV</text>
<text x="165.7" y="207.1">DRAWN BY</text>
<text x="191" y="207.1">SCALE</text>
<text x="203.7" y="207.1">SHEET</text>
<text x="212.7" y="207.3">of</text>
</g>
</svg>
